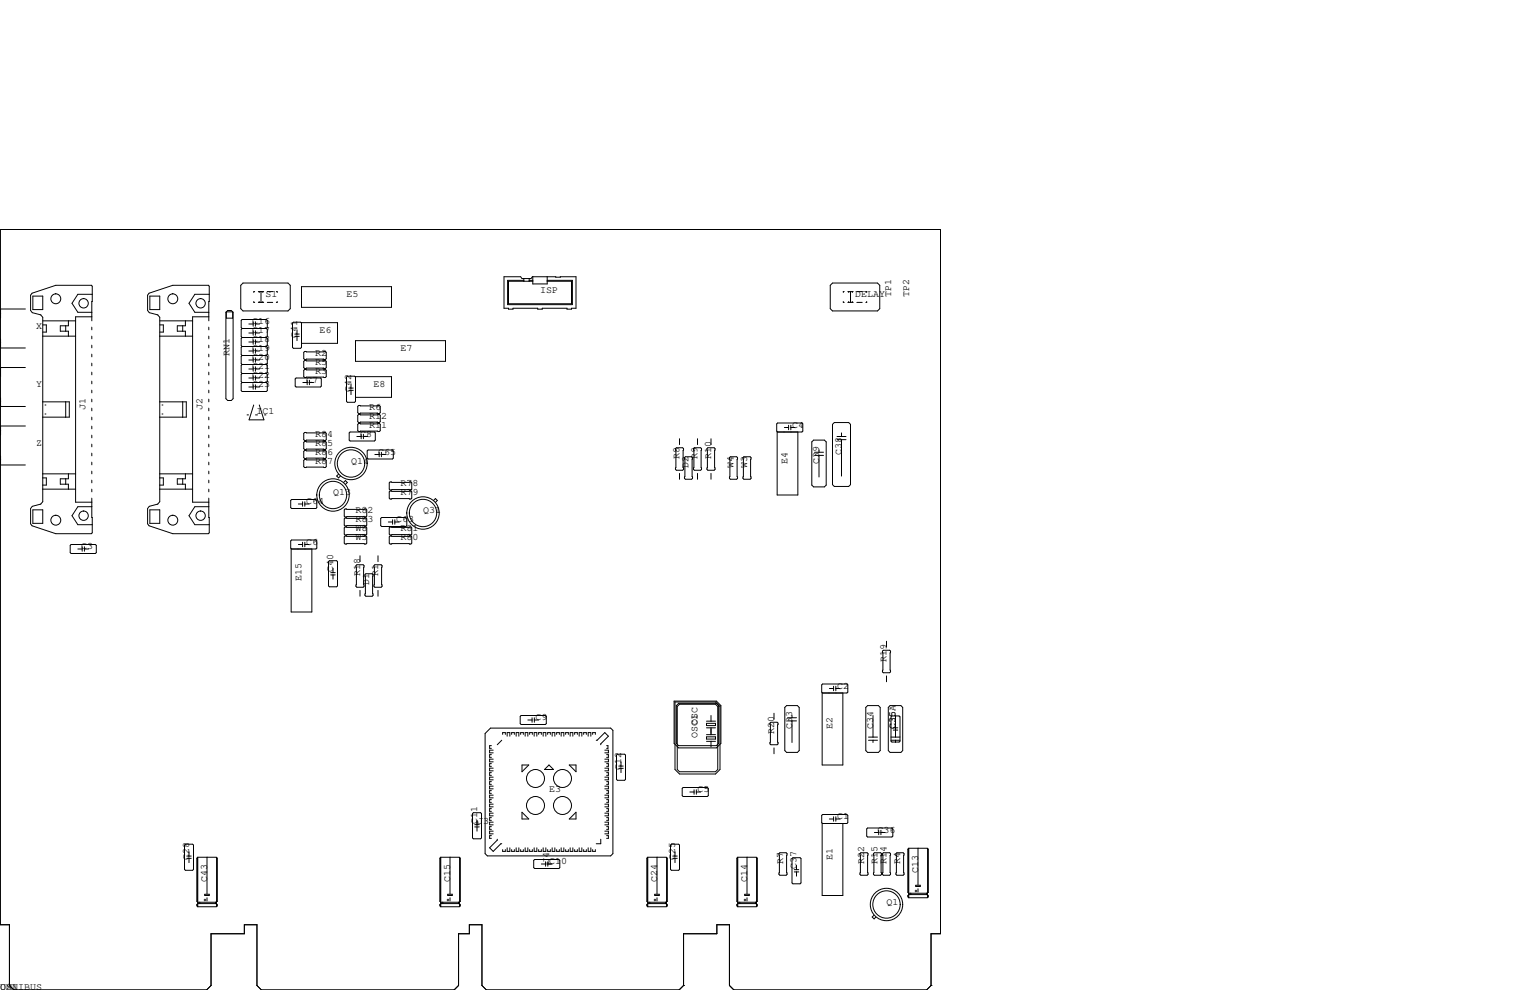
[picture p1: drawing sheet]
<svg xmlns="http://www.w3.org/2000/svg" width="432mm" height="279mm" viewBox="0 0 432 279" stroke-linecap="round" stroke-linejoin="round" font-family="sans-serif">
<g fill="none" stroke="#000" stroke-width=".28">
<path d="M142.2 78.1h4.7l.4 .5h2.6l.3-.5h12.4v8.9h-1.3v.2h-1.3v-.2h-7v.2h-1.2v-.2h-7v.2h-1.3v-.2h-1.3zM147.8 78.6v.8M147.8 79.1h-4.5v6.9h18.2v-6.9h-7.1M149.4 78.6v.8M149.4 79.1h1M150.4 79.4h-6.9v6.3h17.8v-6.3h-6.9M150.4 78.1v2h4v-2M0 96.5l.2 .2M.2 87.2h7M.2 98.2h7M.2 88.5l-.2 .2M9.3 83.6h2.8v3.8h-2.8z"/>
<path d="M11.5 88.9l.6 .6v52.1l-.6 .7M11.5 88.9l-2.4-.7-.5-.6v-4.3l.4-.5 6.7-2.3h10.1l.2 .3-.1 9.8M12.1 91.7h1v2h-1M12.1 90.6h9.2M12.1 94.9h9.2M18.5 91.9v1.6M19.3 90.6v1.3h-2.3v1.6h2.3v1.4M25.9 89.4h-4.6v52.3h4.6M25.9 92.3v.8M25.9 94.9v.7M25.9 97.4v.8M25.9 99.9v.8"/>
<path d="M26 83.1h-4l-1.7 2.5 1.7 2.5h3.9M42.3 83.6h2.8v3.8h-2.8zM44.5 88.9l.6 .6v52.1l-.6 .7M44.6 88.9l-2.5-.7-.4-.6v-4.3l.4-.5 6.7-2.3h10l.3 .3-.2 9.8M45.1 91.7h1v2h-1M45.1 90.6h9.3M45.1 94.9h9.3M51.6 91.9v1.6M52.3 90.6v1.3h-2.3v1.6h2.3v1.4M58.9 89.4h-4.5v52.3h4.5M58.9 92.3v.8M58.9 94.9v.7"/>
<path d="M58.9 97.4v.8M58.9 99.9v.8M59.1 83.1h-4.1l-1.7 2.5 1.7 2.5h3.9M63.8 88.1l.5-.5h1l.5 .5v24.4l-.5 .5h-1l-.5-.5zM63.9 88h1.8v1.8h-1.8zM67.9 80.5l.7-.6h12.7l.6 .6v6.6l-.6 .7h-12.7l-.7-.7zM68.3 92.7l-.2-.2v-2.1l.2-.2h6.9l.2 .2v2.1l-.2 .2M68.3 92.7l-.2 .3v2l.2 .2M68.3 95.2l-.2 .3v2l.2 .3M68.3 97.8l-.2 .2v2.1l.2 .2M68.3 92.7h6.9M68.3 95.2h6.9"/>
<path d="M68.3 97.8h6.9M70.2 91.4h1.3M70.2 94h1.3M70.2 96.5h1.3M70.2 99.1h1.3M71.5 90.8v1.3M71.5 93.3v1.3M71.5 95.9v1.3M71.5 98.4v1.3M71.6 85.1v.2h.3M71.9 82.3h-.3v.2M72.1 91.4h1.2"/>
<path d="M72.1 90.8v1.3M72.1 93.3v1.3M72.1 95.9v1.3M72.1 98.4v1.3M72.1 94h1.2M72.1 96.5h1.2M72.1 99.1h1.2M72.9 82.3h1.5M72.9 85.3h1.5M73.2 82.3v.2M73.2 85.1v.2M73.7 82.3v3"/>
<path d="M74.2 82.3v.2M74.2 85.1v.2M75.2 92.7l.2 .3v2l-.2 .2M75.2 95.2l.2 .3v2l-.2 .3M75.2 97.8l.2 .2v2.1l-.2 .2M75.4 82.3h1.6M75.4 85.3h1.6M78 82.3h.2v.2M78.2 85.1v.2h-.2M83.2 94.9h1.3M83.2 94.3h1.3M83.8 93.1v1.2"/>
<path d="M83.8 94.9v1.2M85.1 91.2l-.3-.3h-2l-.2 .3v6.8l.2 .3h2l.3-.3v-6.9h10.2v5.8h-10.2M85.1 80.9h25.4v5.8h-25.4zM85.7 99.4l.3-.2h5.8l.3 .2v1.8l-.3 .3h-5.8l-.3-.3zM100.3 96.1h25.4v5.9h-25.4zM234.3 80.5l.7-.6h12.7l.6 .6v6.6l-.6 .7h-12.7l-.7-.7zM238 85.1v.2h.3M238.3 82.3h-.3v.2M239.3 82.3h1.5M239.3 85.3h1.5M239.5 82.3v.2M239.5 85.1v.2"/>
<path d="M240 82.3v3M240.5 82.3v.2M240.5 85.1v.2M241.8 82.3h1.5M241.8 85.3h1.5M244.3 82.3h.3v.2M244.6 85.1v.2h-.3M0 113l.2 .2M.2 103.7h7M.2 114.7h7M.2 105l-.2 .2M12.1 113.4h7.5v4.3h-7.5"/>
<path d="M12.7 114.3h.3M12.7 116.8h.3M18.5 113.4v4.3M25.9 102.5v.8M25.9 105v.8M25.9 107.6v.7M25.9 110.1v.8M25.9 112.6v.8M25.9 115.2v.8M25.9 117.7v.8M45.1 113.4h7.5v4.3h-7.5M45.7 114.3h.3"/>
<path d="M45.7 116.8h.3M51.6 113.4v4.3M58.9 102.5v.8M58.9 105v.8M58.9 107.6v.7M58.9 110.1v.8M58.9 112.6v.8M58.9 115.2v.8M58.9 117.7v.8M68.3 105.4l-.2 .3v2l.2 .2M68.3 107.9h6.9M68.3 107.9l-.2 .3v2l.2 .3h6.9l.2-.3v-2l-.2-.3"/>
<path d="M68.3 100.3l-.2 .3v2l.2 .3M68.3 102.9l-.2 .2v2.1l.2 .2M68.3 100.3h6.9M68.3 102.9h6.9M68.3 105.4h6.9M69.7 117.1h.4M70.2 109.2h1.3M70.2 106.7h1.3M70.2 101.6h1.3M70.2 104.1h1.3M71.5 101v1.2M71.5 103.5v1.3"/>
<path d="M71.5 106v1.3M71.5 108.6v1.3M71.6 114.3l-1.3 4.2h4.2l-1.3-4.2M72.1 109.2h1.2M72.1 106.7h1.2M72.1 101v1.2M72.1 103.5v1.3M72.1 106v1.3M72.1 108.6v1.3M72.1 101.6h1.2M72.1 104.1h1.2M72.1 117.1h.6"/>
<path d="M74.6 117.1h.4M75.2 105.4l.2 .3v2l-.2 .2M75.2 100.3l.2 .3v2l-.2 .3M75.2 102.9l.2 .2v2.1l-.2 .2M83.6 106.7h6.8l.3 .2v2.1l-.3 .2h-6.8l-.3-.2v-2.1zM85.5 107.9h1.2M85.7 104.5l.3-.2h5.8l.3 .2v1.8l-.3 .3h-5.8l-.3-.3zM85.7 102l.3-.3h5.8l.3 .3v1.8l-.3 .2h-5.8l-.3-.2zM86.7 107.3v1.3M87.3 107.9h1.2M87.3 107.3v1.3M98.4 110.2h1.3"/>
<path d="M98.4 109.5h1.3M99.1 108.3v1.2M99.1 110.2v1.2M100.3 106.4l-.2-.2h-2.1l-.2 .2v6.9l.2 .2h2.1l.2-.2v-7h10.2v5.8h-10.2M101 119.8l.2-.3h5.9l.2 .3v1.7l-.2 .3h-5.9l-.2-.3zM101 117.2l.2-.2h5.9l.2 .2v1.8l-.2 .3h-5.9l-.2-.3zM101 114.7l.2-.3h5.9l.2 .3v1.8l-.2 .2h-5.9l-.2-.2zM235.5 119.3h4l.5 .5v17l-.5 .5h-4l-.5-.5v-17zM0 129.5l.2 .2M.2 120.2h7M.2 131.2h7M.2 121.5l-.2 .2"/>
<path d="M12.1 134.9h1v2h-1M12.1 138h9.2M12.1 133.7h9.2M18.5 135.1v1.6M19.3 133.7v1.4h-2.3v1.6h2.3v1.3M25.9 120.3v.7M25.9 122.8v.8M25.9 125.3v.8M25.9 127.9v.8M25.9 130.4v.8M25.9 133v.7M25.9 135.5v.8"/>
<path d="M25.9 138v.8M45.1 138h9.3M45.1 134.9h1v2h-1M45.1 133.7h9.3M51.6 135.1v1.6M52.3 133.7v1.4h-2.3v1.6h2.3v1.3M58.9 120.3v.7M58.9 122.8v.8M58.9 125.3v.8M58.9 127.9v.8M58.9 130.4v.8M58.9 133v.7"/>
<path d="M58.9 135.5v.8M58.9 138v.8M85.7 122.3l.3-.3h5.8l.3 .3v1.8l-.3 .2h-5.8l-.3-.2zM85.7 124.8l.3-.2h5.8l.3 .2v1.8l-.3 .3h-5.8l-.3-.3zM85.7 127.4l.3-.3h5.8l.3 .3v1.8l-.3 .2h-5.8l-.3-.2zM85.7 129.9l.3-.2h5.8l.3 .2v1.8l-.3 .3h-5.8l-.3-.3zM95.6 133.8l-.6 .5 .6 .6 .5-.6M97 136.2l.5-.6 .5 .6-.5 .5M98.8 121.9h6.9l.2 .3v2l-.2 .3h-6.9l-.2-.3v-2zM100.7 123.2h1.2M101.9 122.6v1.2M102.6 123.2h1.2"/>
<path d="M102.6 122.6v1.2M103.9 127h6.8l.3 .3v2l-.3 .2h-6.8l-.3-.2v-2zM105.8 128.3h1.2M107 127.6v1.3M107.6 128.3h1.2M107.6 127.6v1.3M109.9 138.8l.2-.2h5.9l.2 .2v1.8l-.2 .2h-5.9l-.2-.2zM109.9 136.3l.2-.3h5.9l.2 .3v1.7l-.2 .3h-5.9l-.2-.3zM190.9 126.4h1.8l.2 .2v5.9l-.2 .2h-1.8l-.3-.2v-5.9zM191.8 123.8v1.7M191.8 133.6v1.7M193.4 128.9h1.8l.3 .3v5.8l-.3 .3h-1.8l-.2-.3v-5.8z"/>
<path d="M196 126.4h1.7l.3 .2v5.9l-.3 .2h-1.7l-.3-.2v-5.9zM196.9 123.8v1.7M196.9 133.6v1.7M199.8 126.4h1.7l.3 .2v5.9l-.3 .2h-1.7l-.3-.2v-5.9zM200.7 123.8v1.7M200.7 133.6v1.7M206.1 128.9h1.8l.3 .3v5.8l-.3 .3h-1.8l-.2-.3v-5.8zM209.9 128.9h1.8l.3 .3v5.8l-.3 .3h-1.8l-.2-.3v-5.8zM219.5 121.9l-.3-.2v-2.1l.3-.2h6.8l.3 .2v2.1l-.3 .2h-7v17.8h5.9v-17.8M221.4 120.6h1.2M222.6 120v1.3M223.2 120v1.3"/>
<path d="M223.2 120.6h1.2M229.6 124.2h3.1l.5 .5v12.2l-.5 .5h-3.1l-.5-.5v-12.2zM229.9 127.6h2.5M229.9 128.5h2.5M231.1 127v.6M231.1 128.5v6.1M236.2 123.2h2.6M236.2 124.1h2.6M237.5 122.2v1M237.5 124.1v10.3M9.3 143.9h2.8v3.8h-2.8zM20.1 153.7h6.8l.3 .2v2.1l-.3 .2h-6.8l-.3-.2v-2.1z"/>
<path d="M22 154.9h1.2M23.2 154.3v1.3M23.8 154.9h1.2M23.8 154.3v1.3M25.9 140.6l.1 9.8-.2 .2h-10.1l-6.7-2.2-.4-.6v-4.3l.5-.6 2.4-.6M25.9 143h-3.9l-1.7 2.5 1.7 2.6h4M42.3 143.9h2.8v3.8h-2.8zM58.9 140.6l.2 9.8-.3 .2h-10l-6.7-2.2-.4-.6v-4.3l.4-.6 2.5-.6M58.9 143h-3.9l-1.7 2.5 1.7 2.6h4.1M82 141.2l.3-.2h6.9l.2 .2v2.1l-.2 .2h-6.9l-.3-.2zM82.3 154.9l-.3-.2v-2l.3-.3h6.9l.2 .3v2l-.2 .2h-7v17.8h5.8v-17.8M84.2 153.7h1.2"/>
<path d="M84.2 142.2h1.2M85.4 141.6v1.3M85.4 153v1.3M86 153.7h1.2M86 141.6v1.3M86 153v1.3M86 142.2h1.2M93 158.2h2l.3 .3v6.9l-.3 .2h-2l-.3-.2v-6.9zM97.2 149l.2-.3h5.9l.2 .3v1.7l-.2 .3h-5.9l-.2-.3zM97.2 151.5l.2-.2h5.9l.2 .2v1.8l-.2 .2h-5.9l-.2-.2zM97.2 143.9l.2-.3h5.9l.2 .3v1.8l-.2 .2h-5.9l-.2-.2zM97.2 146.4l.2-.2h5.9l.2 .2v1.8l-.2 .3h-5.9l-.2-.3z"/>
<path d="M100.5 159.6l.2-.2h1.8l.2 .2v5.9l-.2 .2h-1.8l-.2-.2zM101.6 156.8v1.7M105.5 159.6l.3-.2h1.8l.2 .2v5.9l-.2 .2h-1.8l-.3-.2zM106.7 156.8v1.7M107.7 146h6.9l.2 .3v2l-.2 .3h-6.9l-.3-.3v-2zM109.6 147.3h1.2M109.9 151.5l.2-.2h5.9l.2 .2v1.8l-.2 .2h-5.9l-.2-.2zM109.9 149l.2-.3h5.9l.2 .3v1.7l-.2 .3h-5.9l-.2-.3zM110.8 146.7v1.3M111.4 146.7v1.3M111.4 147.3h1.2M122.4 141.2l.5-.5 .5 .5-.5 .6"/>
<path d="M93.3 161.6h1.3M93.3 162.3h1.3M94 160.4v1.2M94 162.3v1.1M101.6 166.6v1.7M103.3 161.9h1.7l.3 .3v5.8l-.3 .3h-1.7l-.3-.3v-5.8zM106.7 166.6v1.7M190.2 197.9h12l1.3 1.2v10.7l-1.3 1.3h-10.7l-1.3-1.3zM190.5 198.1h11.4l1.3 1.3v17.8l-1.3 1.2h-10.1l-1.3-1.2zM190.9 199.1l.6-.6h10.7l.6 .6v10.7l-.6 .6h-10.7l-.6-.6zM191.8 198.8h10.1l.7 .6v17.8l-.7 .6h-10.1l-.7-.6v-17.8zM221.5 199.6l.5-.5h3l.6 .5v12.2l-.6 .5h-3l-.5-.5z"/>
<path d="M232.2 195.6l-.3-.3v-2l.3-.3h6.8l.3 .3v2l-.3 .3h-7v20.3h5.9v-20.3M234.1 194.3h1.2M235.3 193.7v1.2M235.9 193.7v1.2M235.9 194.3h1.2M244.3 199.6l.6-.5h3l.5 .5v12.2l-.5 .5h-3l-.6-.5zM249.3 183.5h1.8l.2 .3v5.8l-.2 .3h-1.8l-.3-.3v-5.8zM250.2 181v1.6M250.2 190.8v1.6M250.7 199.6l.5-.5h3.1l.5 .5v12.2l-.5 .5h-3.1l-.5-.5zM136.9 207l1.5-1.5h33.9l.7 .6v34.8l-.7 .7h-34.8l-.6-.7zM138.7 210.4h-.5v.8h.5"/>
<path d="M138.7 213h-.5v.7h.5M138.7 215.5h-.5v.8h.5M138.7 218.1h-.5v.7h.5M139.2 216.8h-1v.8h1M139.2 219.3h-1v.8h1M139.2 211.7h-1v.8h1M139.2 214.2h-1v.8h1M141.6 208.9l-1.3 1.3M141.9 207.3v-.5h.7v.5M143.1 207.8v-1h.8v1M144.4 207.3v-.5h.8v.5M145.7 207.8v-1h.7v1"/>
<path d="M146.9 207.3v-.5h.8v.5M147.1 201.9h6.8l.3 .3v2l-.3 .3h-6.8l-.3-.3v-2zM147.3 215.9h1.9l-1.9 1.9zM148.2 207.8v-1h.8v1M149 203.2h1.2M149.5 207.3v-.5h.7v.5M150.2 202.6v1.2M150.7 207.8v-1h.8v1M150.8 202.6v1.2M150.8 203.2h1.2M152 207.3v-.5h.8v.5M153.3 207.8v-1h.8v1"/>
<path d="M154.6 207.3v-.5h.7v.5M154.9 215.9l1.3 1.3h-2.5zM155.8 207.8v-1h.8v1M157.1 207.3v-.5h.8v.5M158.4 207.8v-1h.7v1M159.6 207.3v-.5h.8v.5M160.7 215.9h1.9v1.9zM160.9 207.8v-1h.8v1M162.2 207.3v-.5h.7v.5M163.4 207.8v-1h.8v1M164.7 207.3v-.5h.8v.5M166 207.8v-1h.8v1"/>
<path d="M167.3 207.3v-.5h.7v.5M168.3 208.9h.2l2.2-2.1 1 1-2.2 2.1v.3M170.7 216.8h1v.8h-1M170.7 219.3h1v.8h-1M170.7 211.7h1v.8h-1M170.7 214.2h1v.8h-1M171.2 213h.5v.7h-.5M171.2 215.5h.5v.8h-.5M171.2 218.1h.5v.7h-.5M171.2 210.4h.4v.8h-.4M174 213.1l.2-.2h2.1l.2 .2v6.9l-.2 .2h-2.1l-.2-.2zM174.6 216.8h1.3"/>
<path d="M174.6 216.2h1.3M175.3 215v1.2M175.3 216.8v1.3M199.4 205.4h2.5M199.4 204.1h2.5v.7h-2.5zM199.4 207.9h2.5v.7h-2.5zM199.4 203.5h2.5M199.4 209.2h2.5M199.4 207.3h2.5M200.7 201.9v1.6M200.7 205.4v1.9M200.7 209.2v1.6"/>
<path d="M217.6 203.8h1.7l.3 .3v5.8l-.3 .3h-1.7l-.3-.3v-5.8zM218.4 201.3v1.6M218.4 211.1v1.6M222.3 202.6h2.5M222.3 203.5h2.5M223.5 201.9v.7M223.5 203.5v6M245.1 208.9h2.6M245.1 208h2.6M246.4 201.9v6.1M246.4 208.9v.6M251.5 202.3l.2-.2h2l.3 .2v6.9l-.3 .2h-2l-.2-.2z"/>
<path d="M251.5 208.9h2.5M251.5 208h2.5M252.1 206h1.3M252.1 205.4h1.3M252.7 201.9v6.1M252.7 208.9v.6M52.3 238.3h2.1l.2 .2v6.9l-.2 .2h-2.1l-.2-.2v-6.9zM133.6 229.4h2l.3 .2v6.9l-.3 .2h-2l-.2-.2v-6.9zM134 232.7h1.3M134 233.4h1.3M134.6 231.5v1.5M134.6 233.4v1.2"/>
<path d="M138.7 220.6h-.5v.8h.5M138.7 223.1h-.5v.8h.5M138.7 225.7h-.5v.7h.5M138.7 228.2h-.5v.8h.5M138.7 230.8h-.5v.7h.5M138.7 233.3h-.5v.8h.5M138.7 235.8h-.5v.8h.5M139.2 232h-1v.8h1M139.2 221.9h-1v.7h1M139.2 224.4h-1v.8h1M139.2 226.9h-1v.8h1M139.2 229.5h-1v.8h1"/>
<path d="M139.2 234.6h-1v.7h1M140.3 236.9v.2l-2.1 2.2 1 1 2.2-2.2h.2M141.9 239.8v.5h.7v-.5M143.1 239.3v1h.8v-1M144.4 239.8v.5h.8v-.5M145.7 239.3v1h.7v-1M146.9 239.8v.5h.8v-.5M147.3 229.2l1.9 1.9h-1.9zM148.2 239.3v1h.8v-1M149.5 239.8v.5h.7v-.5M150.7 239.3v1h.8v-1M152 239.8v.5h.8v-.5"/>
<path d="M153.3 239.3v1h.8v-1M154.6 239.8v.5h.7v-.5M155.8 239.3v1h.8v-1M157.1 239.8v.5h.8v-.5M158.4 239.3v1h.7v-1M159.6 239.8v.5h.8v-.5M160.9 239.3v1h.8v-1M162.2 239.8v.5h.7v-.5M162.6 229.2v1.9h-1.9zM163.4 239.3v1h.8v-1M164.7 239.8v.5h.8v-.5M166 239.3v1h.8v-1"/>
<path d="M167.3 239.8v.5h.7v-.5M169.5 236.9v1.2h-1.2M170.7 232h1v.8h-1M170.7 221.9h1v.7h-1M170.7 224.4h1v.8h-1M170.7 226.9h1v.8h-1M170.7 229.5h1v.8h-1M170.7 234.6h1v.7h-1M171.2 220.6h.5v.8h-.5M171.2 223.1h.5v.8h-.5M171.2 225.7h.5v.7h-.5M171.2 228.2h.5v.8h-.5"/>
<path d="M171.2 230.8h.5v.7h-.5M171.2 233.3h.5v.8h-.5M171.2 235.8h.5v.8h-.5M189.2 238.5l.3-.2h2l.3 .2v6.9l-.3 .2h-2l-.3-.2zM192.8 222.2h6.8l.3 .3v2l-.3 .3h-6.8l-.3-.3v-2zM194.7 223.5h1.2M195.9 222.9v1.3M196.5 222.9v1.3M196.5 223.5h1.2M232.2 232.4l-.3-.2v-2.1l.3-.2h6.8l.3 .2v2.1l-.3 .2h-7v20.3h5.9v-20.3M234.1 231.1h1.2M235.3 230.5v1.3"/>
<path d="M235.9 230.5v1.3M235.9 231.1h1.2M244.9 233.7h6.8l.3 .2v2.1l-.3 .2h-6.8l-.3-.2v-2.1zM246.8 234.9h1.2M248 234.3v1.3M248.6 234.9h1.2M248.6 234.3v1.3M256.3 239.6v12.2M256.5 239.4l-.3 .2v12.2l.3 .3h5.2M256.5 239.4v14M256.5 239.4h5.2l.2 .2v12.2M259.1 239.4v10.3"/>
<path d="M261.8 239.5v12.5M261.9 239.6v12.2M52.7 242.2h1.3M52.7 241.6h1.3M53.3 240.4v1.2M53.3 242.2v1.3M55.7 242.2v12.2M55.7 255.3v.4M55.8 241.9l-.2 .3v12.2l.2 .2h5.2M55.8 241.9h5.2l.3 .3v12.2M55.8 241.9v14M55.9 254.8v.1"/>
<path d="M56.4 254.6v.4M57.6 254h.5M57.8 252.4h1.3v.3h-1.3zM57.8 253.7v.6M58.4 241.9v10.4M58.4 253.4v.9M60.9 254.6v.4M61 254.6v.4M61 255h-5.2l-.2 .3v.4l.2 .2M61 255l.3 .3v.4M61.2 242.1v12.4M61.2 255.1v.7"/>
<path d="M61.2 242.2l.1 12.2M61.2 255.3l.1 .4M61.3 255.7l-.3 .2h-5.2M61.3 254.4l-.3 .2M124.3 242.2v12.2M124.3 255.3v.4M124.4 241.9l-.3 .3v12.2l.3 .2h5.2M124.4 241.9h5.2l.3 .3v12.2M124.4 241.9v14M124.5 254.8v.1M125 254.6v.4M126.2 254h.5"/>
<path d="M126.4 252.4h1.2v.3h-1.2zM126.4 253.7v.6M127 241.9v10.4M127 253.4v.9M129.5 254.6v.4M129.6 254.6v.4M129.6 255h-5.2l-.3 .3v.4l.3 .2M129.6 255l.3 .3v.4M129.7 242.1v12.4M129.7 255.1v.7M129.8 242.2l.1 12.2M129.8 255.3l.1 .4"/>
<path d="M129.9 255.7l-.3 .2h-5.2M129.9 254.4l-.3 .2M150.9 242.6h6.8l.3 .2v2.1l-.3 .2h-6.8l-.3-.2v-2.1zM152.8 243.8h1.2M154 243.2v1.3M154.3 243.8h1.5M154.6 243.2v1.3M182.7 242.2v12.2M182.7 255.3v.4M182.8 241.9l-.2 .3v12.2l.2 .2h5.2M182.8 241.9h5.2l.3 .3v12.2M182.8 241.9v14"/>
<path d="M182.9 254.8v.1M183.4 254.6v.4M184.6 254h.5M184.8 252.4h1.3v.3h-1.3zM184.8 253.7v.6M185.4 241.9v10.4M185.4 253.4v.9M187.9 254.6v.4M188 254.6v.4M188 255h-5.2l-.2 .3v.4l.2 .2M188 255l.3 .3v.4M188.2 242.1v12.4"/>
<path d="M188.2 255.1v.7M188.2 242.2l.1 12.2M188.2 255.3l.1 .4M188.3 255.7l-.3 .2h-5.2M188.3 254.4l-.3 .2M189.9 242.2h1.2M189.9 241.6h1.2M190.5 240.4v1.2M190.5 242.2v1.3M208.1 242.2v12.2M208.1 255.3v.4M208.2 241.9l-.2 .3v12.2l.2 .2h5.2"/>
<path d="M208.2 241.9v14M208.2 241.9h5.2l.3 .3v12.2M208.3 254.8v.1M208.8 254.6v.4M210 254h.5M210.2 252.4h1.3v.3h-1.3zM210.2 253.7v.6M210.8 241.9v10.4M210.8 253.4v.9M213.3 254.6v.4M213.4 254.6v.4M213.4 255h-5.2l-.2 .3v.4l.2 .2"/>
<path d="M213.4 255l.3 .3v.4M213.6 242.1v12.4M213.6 255.1v.7M213.6 242.2l.1 12.2M213.6 255.3l.1 .4M213.7 255.7l-.3 .2h-5.2M213.7 254.4l-.3 .2M220.1 240.7h1.8l.2 .2v5.9l-.2 .2h-1.8l-.3-.2v-5.9zM223.5 242.3l.3-.2h2l.3 .2v6.9l-.3 .2h-2l-.3-.2zM224.2 245.4h1.2M224.2 246.1h1.2M224.8 244.2v1.2"/>
<path d="M224.8 246.1v1.2M243 240.7h1.7l.3 .2v5.9l-.3 .2h-1.7l-.3-.2v-5.9zM246.7 258.3l-.5 .5 .5 .5 .5-.5M246.8 240.7h1.7l.3 .2v5.9l-.3 .2h-1.7l-.3-.2v-5.9zM249.3 240.7h1.8l.2 .2v5.9l-.2 .2h-1.8l-.3-.2v-5.9zM253.1 240.7h1.8l.2 .2v5.9l-.2 .2h-1.8l-.2-.2v-5.9zM256.3 252.7v.4M256.6 252.2v.1M257 252.1v.4M258.3 251.5h.5M258.4 249.8h1.3v.4h-1.3zM258.5 251.2v.5"/>
<path d="M259.1 250.8v.9M261.6 252.1v.4M261.7 252.5l.2 .2v.4M261.7 252.5h-5.2l-.3 .2v.4l.3 .3M261.7 252.1v.4M261.8 252.6v.6M261.9 252.7v.4M261.9 253.1l-.2 .3h-5.2M261.9 251.8l-.2 .3M192.9 278.1h.1M192.9 278.1l-1.3 1.3h-54.3l-1.3-1.3v-17.1h-3.5v2.5h-3.1v14.6l-1.3 1.3h-54.3l-1.3-1.3v-17.1h-3.5v2.5h-9.4v14.6l-1.3 1.3h-54.4l-1.2-1.3v-17.1h-2.6v-196.2h265.3v198.7h-2.6v14.6M262.8 278.1h.1"/>
<path d="M262.8 278.1l-1.3 1.3h-54.4l-1.2-1.3v-17.1h-3.6v2.5h-9.4v14.6"/>
<circle cx="15.7" cy="84.3" r="1.4"/>
<circle cx="23.6" cy="85.6" r="1.32"/>
<circle cx="48.8" cy="84.3" r="1.4"/>
<circle cx="56.6" cy="85.6" r="1.32"/>
<circle cx="94" cy="139.7" r="4.6"/>
<circle cx="94" cy="139.7" r="3.9"/>
<circle cx="99.1" cy="130.8" r="3.9"/>
<circle cx="99.1" cy="130.8" r="4.6"/>
<circle cx="15.7" cy="146.8" r="1.4"/>
<circle cx="23.6" cy="145.5" r="1.32"/>
<circle cx="48.8" cy="146.8" r="1.4"/>
<circle cx="56.6" cy="145.5" r="1.32"/>
<circle cx="119.4" cy="144.8" r="4.6"/>
<circle cx="119.4" cy="144.8" r="3.9"/>
<circle cx="151.1" cy="219.7" r="2.54"/>
<circle cx="158.7" cy="219.7" r="2.54"/>
<circle cx="151.1" cy="227.3" r="2.54"/>
<circle cx="158.7" cy="227.3" r="2.54"/>
<circle cx="250.2" cy="255.3" r="4.6"/>
<circle cx="250.2" cy="255.3" r="3.9"/>
</g>
<g font-size="2.8">
<text x="74.9" y="83.8">S1</text>
<text x="97.8" y="83.8">E5</text>
<text x="152.4" y="82.5">ISP</text>
<text x="241.3" y="83.8">DELAY</text>
<text x="251.5" y="83.8" transform="rotate(-90 251.5 83.8)">TP1</text>
<text x="256.5" y="83.8" transform="rotate(-90 256.5 83.8)">TP2</text>
<text x="10.2" y="92.7">X</text>
<text x="71.1" y="91.4">C16</text>
<text x="71.1" y="94">C17</text>
<text x="83.8" y="95.2" transform="rotate(-90 83.8 95.2)">C41</text>
<text x="90.2" y="94">E6</text>
<text x="64.8" y="100.3" transform="rotate(-90 64.8 100.3)">RN1</text>
<text x="71.1" y="96.5">C18</text>
<text x="71.1" y="99.1">C19</text>
<text x="71.1" y="101.6">C20</text>
<text x="88.9" y="100.3">R2</text>
<text x="113" y="99.1">E7</text>
<text x="71.1" y="104.1">C21</text>
<text x="71.1" y="106.7">C22</text>
<text x="86.4" y="107.9">C7</text>
<text x="88.9" y="105.4">R3</text>
<text x="88.9" y="102.9">R5</text>
<text x="10.2" y="109.2">Y</text>
<text x="71.1" y="109.2">C23</text>
<text x="99.1" y="110.5" transform="rotate(-90 99.1 110.5)">C42</text>
<text x="105.4" y="109.2">E8</text>
<text x="24.1" y="115.6" transform="rotate(-90 24.1 115.6)">J1</text>
<text x="57.1" y="115.6" transform="rotate(-90 57.1 115.6)">J2</text>
<text x="72.4" y="116.8">IC1</text>
<text x="104.1" y="115.6">R6</text>
<text x="104.1" y="118.1">R12</text>
<text x="10.2" y="125.7">Z</text>
<text x="88.9" y="123.2">R84</text>
<text x="88.9" y="125.7">R85</text>
<text x="101.6" y="123.2">C8</text>
<text x="104.1" y="120.7">R11</text>
<text x="223.5" y="120.7">C4</text>
<text x="88.9" y="128.3">R86</text>
<text x="88.9" y="130.8">R87</text>
<text x="99.1" y="130.8">Q14</text>
<text x="106.7" y="128.3">C65</text>
<text x="191.8" y="129.5" transform="rotate(-90 191.8 129.5)">R8</text>
<text x="196.8" y="129.5" transform="rotate(-90 196.8 129.5)">R9</text>
<text x="200.7" y="129.5" transform="rotate(-90 200.7 129.5)">R10</text>
<text x="222.2" y="130.8" transform="rotate(-90 222.2 130.8)">E4</text>
<text x="231.1" y="130.8" transform="rotate(-90 231.1 130.8)">C39</text>
<text x="237.5" y="128.3" transform="rotate(-90 237.5 128.3)">C38</text>
<text x="113" y="137.2">R78</text>
<text x="194.3" y="132.1" transform="rotate(-90 194.3 132.1)">D2</text>
<text x="207" y="132.1" transform="rotate(-90 207 132.1)">W4</text>
<text x="210.8" y="132.1" transform="rotate(-90 210.8 132.1)">W3</text>
<text x="86.4" y="142.2">C64</text>
<text x="94" y="139.7">Q13</text>
<text x="113" y="139.7">R79</text>
<text x="100.3" y="149.9">W8</text>
<text x="100.3" y="144.8">R82</text>
<text x="100.3" y="147.3">R83</text>
<text x="111.8" y="147.3">C63</text>
<text x="113" y="149.9">R81</text>
<text x="119.4" y="144.8">Q31</text>
<text x="22.9" y="154.9">C3</text>
<text x="86.4" y="153.7">C6</text>
<text x="100.3" y="152.4">W5</text>
<text x="113" y="152.4">R80</text>
<text x="94" y="161.3" transform="rotate(-90 94 161.3)">C40</text>
<text x="85.1" y="163.8" transform="rotate(-90 85.1 163.8)">E15</text>
<text x="101.6" y="162.6" transform="rotate(-90 101.6 162.6)">R18</text>
<text x="104.1" y="165.1" transform="rotate(-90 104.1 165.1)">D1</text>
<text x="106.7" y="162.6" transform="rotate(-90 106.7 162.6)">R1</text>
<text x="250.2" y="186.7" transform="rotate(-90 250.2 186.7)">R19</text>
<text x="236.2" y="194.3">C2</text>
<text x="151.1" y="203.2">C9</text>
<text x="196.8" y="208.3" transform="rotate(-90 196.8 208.3)">OSC1</text>
<text x="196.8" y="204.5" transform="rotate(-90 196.8 204.5)">OSC</text>
<text x="218.4" y="207" transform="rotate(-90 218.4 207)">R20</text>
<text x="223.5" y="205.7" transform="rotate(-90 223.5 205.7)">C33</text>
<text x="234.9" y="205.7" transform="rotate(-90 234.9 205.7)">E2</text>
<text x="246.4" y="205.7" transform="rotate(-90 246.4 205.7)">C34</text>
<text x="252.7" y="205.7" transform="rotate(-90 252.7 205.7)">C35</text>
<text x="252.7" y="205.7" transform="rotate(-90 252.7 205.7)">C35A</text>
<text x="175.3" y="217.2" transform="rotate(-90 175.3 217.2)">C12</text>
<text x="154.9" y="223.5">E3</text>
<text x="196.8" y="223.5">C5</text>
<text x="134.6" y="232.4" transform="rotate(-90 134.6 232.4)">C11</text>
<text x="134.6" y="232.4">J3</text>
<text x="236.2" y="231.1">C1</text>
<text x="247.6" y="234.9">C36</text>
<text x="53.3" y="242.6" transform="rotate(-90 53.3 242.6)">C28</text>
<text x="154.9" y="243.8" transform="rotate(-90 154.9 243.8)">J4</text>
<text x="154.9" y="243.8">C10</text>
<text x="190.5" y="242.6" transform="rotate(-90 190.5 242.6)">C25</text>
<text x="221" y="243.8" transform="rotate(-90 221 243.8)">R7</text>
<text x="224.8" y="245.1" transform="rotate(-90 224.8 245.1)">C37</text>
<text x="234.9" y="242.6" transform="rotate(-90 234.9 242.6)">E1</text>
<text x="243.8" y="243.8" transform="rotate(-90 243.8 243.8)">R22</text>
<text x="247.6" y="243.8" transform="rotate(-90 247.6 243.8)">R15</text>
<text x="250.2" y="243.8" transform="rotate(-90 250.2 243.8)">R14</text>
<text x="254" y="243.8" transform="rotate(-90 254 243.8)">R4</text>
<text x="58.4" y="248.9" transform="rotate(-90 58.4 248.9)">C43</text>
<text x="127" y="248.9" transform="rotate(-90 127 248.9)">C15</text>
<text x="185.4" y="248.9" transform="rotate(-90 185.4 248.9)">C24</text>
<text x="210.8" y="248.9" transform="rotate(-90 210.8 248.9)">C14</text>
<text x="259.1" y="246.4" transform="rotate(-90 259.1 246.4)">C13</text>
<text x="250.2" y="255.3">Q1</text>
<text x="0" y="279.4">OMNIBUS</text>
<text x="0" y="279.4">U$1</text>
</g>
</svg>
